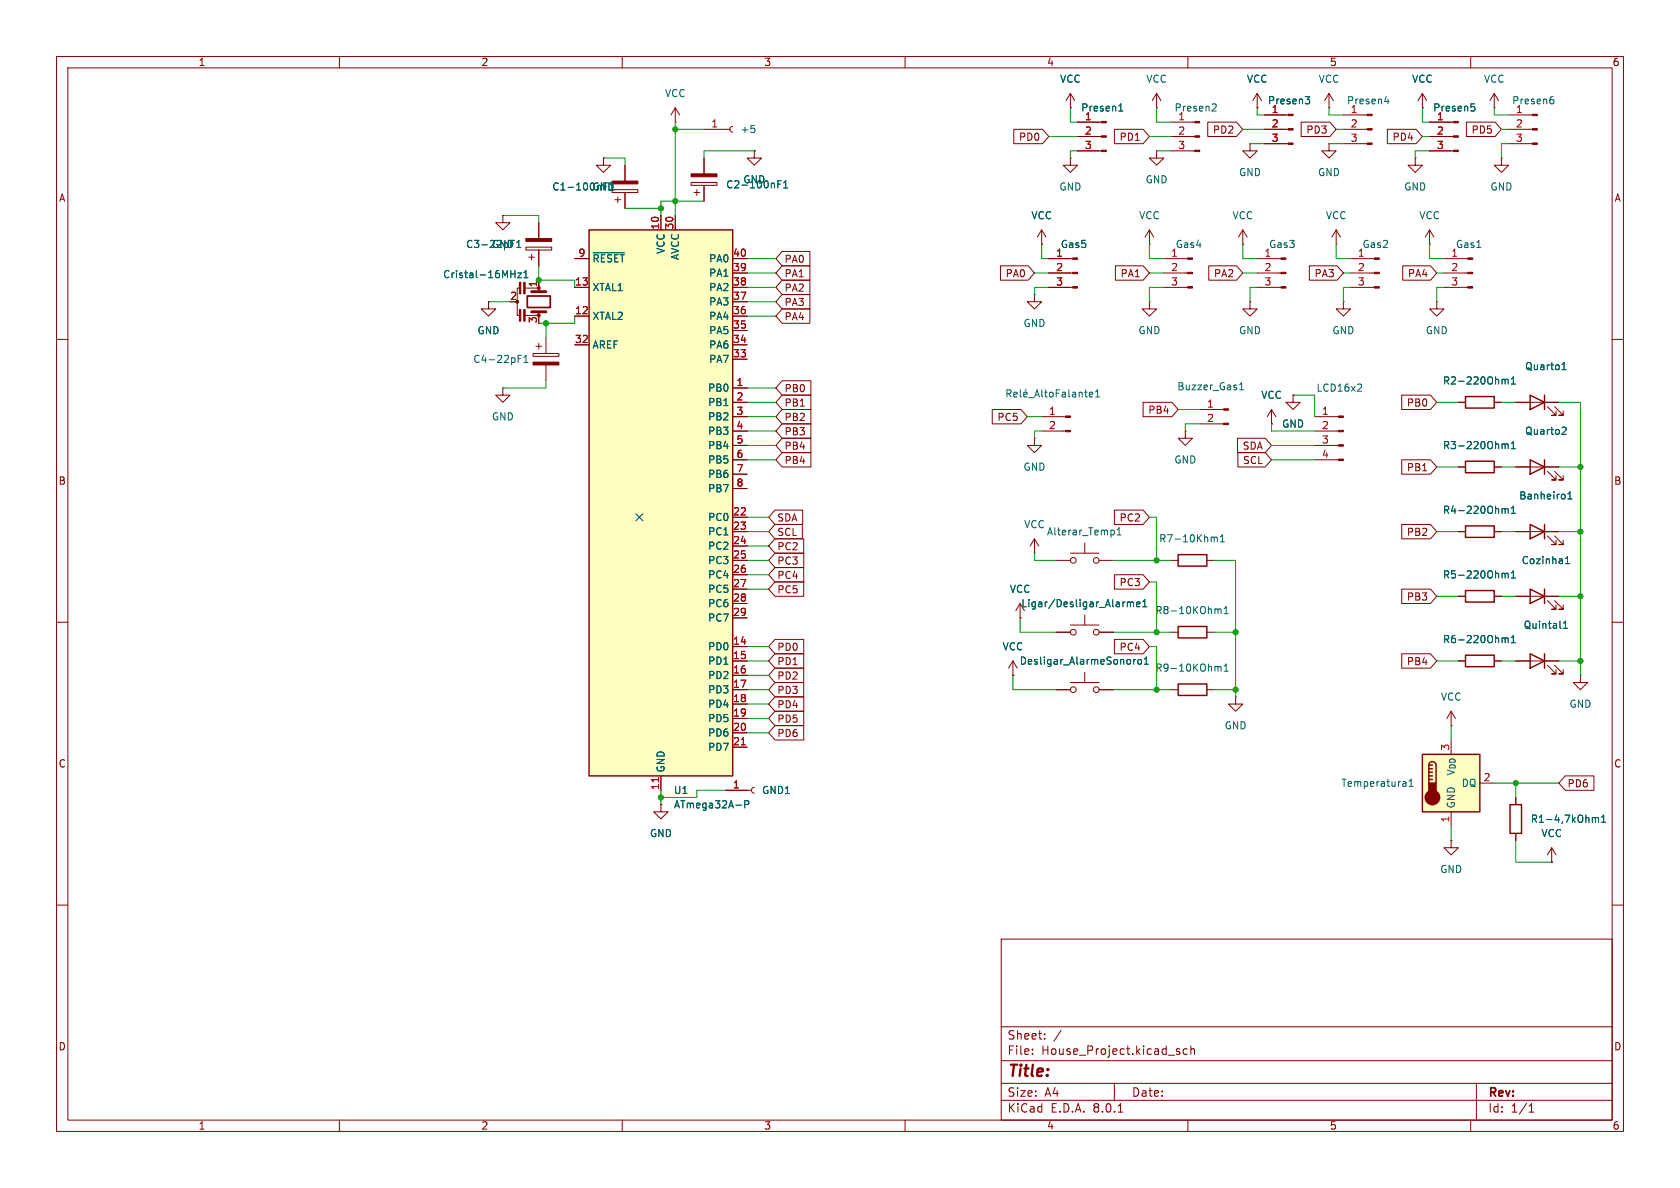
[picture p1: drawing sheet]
<svg xmlns="http://www.w3.org/2000/svg" width="297mm" height="210mm" viewBox="0 0 297 210" stroke-linecap="round" stroke-linejoin="round" font-family="sans-serif">
<g fill="none" stroke="#840000" stroke-width=".18">
<path d="M10 10h277v190h-277zM12 12h273v186h-273zM60 10v2M110 10v2M119.4 19.1l-.8 1.2M119.4 19.1v2.5M119.4 19.1l.7 1.2M160 10v2M210 10v2M260 10v2M106.7 27.9v1.3h1.2l-1.2 1.3-1.3-1.3h1.3M106.7 27.9h.1"/>
<path d="M108.2 33.5h4.6v.5h-4.6zM108.7 35.3h1M109.2 34.8v1M110.5 29.2v2.8M110.5 34v2.8M119.4 21.6h.1M265.4 27.9v1.3h1.3l-1.3 1.3-1.2-1.3h1.2M265.4 27.9h.1M266.7 25.4h4.2M266.7 22.9h4.2M266.7 20.3h4.2M10 60h2"/>
<path d="M184.1 43.2h.1M184.1 40.6l-.7 1.3M184.1 40.6v2.6M184.1 40.6l.8 1.3M238.8 50.8h4.2M238.8 48.3h4.2M238.8 45.7h4.2M252.7 43.2h.1M252.7 40.6l-.7 1.3M252.7 40.6v2.6M252.7 40.6l.8 1.3M255.3 50.8h4.2"/>
<path d="M255.3 48.3h4.2M255.3 45.7h4.2M285 60h2M184.1 76.2h4.3M184.1 73.7h4.3M10 110h2M268 116.8h7.6M273.6 117.6l1.5 1.5h-.8h.8v-.7M274.8 117.6l1.6 1.5h-.8h.8v-.7M279.4 119.4v1.3h1.3l-1.3 1.2-1.3-1.2h1.3M279.4 119.4h.1M285 110h2"/>
<path d="M10 160h2M256.5 148.6v1.3h1.3l-1.3 1.2-1.2-1.2h1.2M256.5 148.6h.1M285 160h2M177 166h108v32h-108zM60 198v2M110 198v2M160 198v2M177 194.5h108M177 191.5h108M177 187.5h108M177 181.5h108"/>
<path d="M182.5 186.3v.1M182.5 185.5v.1M184.7 183.6v.1M184.7 182.8v.1M187.6 182.1l-1.3 2M197 191.5v3M197.7 196.6h.8M208.2 185.9l.3 .1 .1 .2-.2 .2h-.3M208.2 185.4l.3 .1M209.9 185.5l-.4-.1-.3 .3v.4l.1 .2h.6M210 198v2M210.5 185.5l.2-.1 .4 .1 .1 .9"/>
<path d="M210.5 184.9v1.5M260 198v2M261 191.5v6.5M270.3 196.6h.9M270.3 195.5l.4-.4v1.5"/>
</g>
<g fill="#840000" stroke="#840000" stroke-width=".18">
<path d="M108.2 32h4.6v.5h-4.6z"/>
<path d="M270.9 25.3h.9v.2h-.9z"/>
<path d="M270.9 22.7h.9v.3h-.9z"/>
<path d="M270.9 20.2h.9v.2h-.9z"/>
<path d="M188.4 76.1h.8v.2h-.8z"/>
<path d="M188.4 73.5h.8v.3h-.8z"/>
<path d="M259.5 50.7h.8v.2h-.8z"/>
<path d="M259.5 48.1h.8v.3h-.8z"/>
<path d="M259.5 45.6h.8v.2h-.8z"/>
<path d="M243 50.7h.8v.2h-.8z"/>
<path d="M243 48.1h.8v.3h-.8z"/>
<path d="M243 45.6h.8v.2h-.8z"/>
</g>
<path d="M270.5 115.6l2.5 1.2-2.5 1.3zM273 115.6v2.5" fill="none" stroke="#840000" stroke-width=".25"/>
<g fill="none" stroke="#006464" stroke-width=".18">
<path d="M274.2 17.6h.3l.2 .2v.4l-.5 .2M274.4 17.1h.2M261.1 43.8h.7M178 69.6l.6-.1 .1-.2v-.3l-.7-.1v1.3M178.3 69.6l.4 .6M179.2 69.8l.6-.2v-.2l-.4-.1-.2 .2 .1 .6h.5M180.4 68.9v1.1l.2 .2M181 69.8l.6-.2-.1-.2-.3-.1-.2 .2v.6h.5M181.4 68.8l-.2 .2M181.8 70.3h1M182.9 70.2l.4-1.3 .5 1.3M183 69.8h.6"/>
<path d="M184.2 68.9v1.1l.2 .2M184.7 69.3h.5M184.9 68.9v1.1l.3 .2M185.6 69.4l.2-.1 .3 .1 .1 .5-.1 .2-.3 .1-.2-.1zM186.7 69.5h.4M187.3 68.9h-.6v1.3M187.8 69.4h.5l.1 .8M188.4 69.6l-.5 .1-.1 .2 .1 .3 .5-.1M189 68.9v1.1l.1 .2M189.6 69.4h.5l.1 .8M190.2 69.6l-.5 .1-.1 .2 .1 .3 .5-.1M190.8 69.4l.2-.1 .3 .1v.8"/>
<path d="M190.8 69.3v.9M191.7 69.3h.5M191.9 68.9v1.1l.3 .2M192.6 69.8l.6-.2-.1-.2-.3-.1-.2 .2 .1 .6h.4M193.7 70.2h.7M193.7 69.3l.3-.4v1.3M276.4 111.1h.7M276.4 110.2l.4-.4v1.3"/>
</g>
<path d="M251.5 133.4h10.1v10.1h-10.1z" fill="#ffffc2"/>
<g fill="none" stroke="#840000" stroke-width=".25">
<path d="M259.1 93h5.1v2h-5.1zM270.5 92.7l2.5 1.3-2.5 1.3zM273 92.7v2.6M270.5 104.1l2.5 1.3-2.5 1.3zM273 104.1v2.6M251.5 133.4h10.1v10.1h-10.1zM252.6 135.3a.64 .64 0 0 1 .6-.7 .64 .64 0 0 1 .7 .7v3.1M252.6 137.8h.6M252.6 137.2h.6M252.6 136.5h.6M252.6 135.9h.6M252.6 135.3v3.1"/>
<path d="M252.6 135.3h.6"/>
</g>
<g fill="#840000" stroke="#840000" stroke-width=".25">
<path d="M252.6 138.4h1.3v1.9h-1.3z"/>
<circle cx="253.2" cy="141" r="1.27"/>
</g>
<g fill="none" stroke="#840000" stroke-width=".18">
<path d="M189.2 19.1h.1M189.2 16.5l-.7 1.3M189.2 16.5v2.6M189.2 16.5l.8 1.3M204.5 19.1h.1M204.5 16.5l-.8 1.3M204.5 16.5v2.6M204.5 16.5l.7 1.3M122.2 32.3h4.5v.5h-4.5zM122.7 34h1M123.2 33.5v1M124.5 22.9h4.5"/>
<path d="M124.5 27.9v2.8M124.5 32.8v2.8M129.5 22.4l-.3 .1-.2 .4 .2 .3 .3 .2M133.3 26.7v1.2h1.3l-1.3 1.3-1.2-1.3h1.2M133.3 26.7h.1M189.2 27.9v1.3h1.3l-1.3 1.3-1.2-1.3h1.2M189.2 27.9h.1M190.5 26.7h4.2M190.5 24.1h4.2M190.5 21.6h4.2M204.5 26.7v1.2h1.2l-1.2 1.3-1.3-1.3h1.3M204.5 26.7h.1"/>
<path d="M182.9 52.1v1.2h1.2l-1.2 1.3-1.3-1.3h1.3M182.9 52.1h.1M221 53.3v1.3h1.2l-1.2 1.3-1.3-1.3h1.3M221 53.3h.1M237.5 53.3v1.3h1.3l-1.3 1.3-1.3-1.3h1.3M237.5 53.3h.1M254 53.3v1.3h1.3l-1.3 1.3-1.3-1.3h1.3M254 53.3h.1M257.8 94h1.3M264.2 94h1.2M268 94h7.6M273.6 94.7l1.5 1.6h-.8h.8v-.8"/>
<path d="M274.8 94.7l1.6 1.6h-.8h.8v-.8M268 105.4h7.6M273.6 106.2l1.5 1.5h-.8h.8v-.8M274.8 106.2l1.6 1.5h-.8h.8v-.8M261.6 138.4h2.6M256.5 143.5v2.6"/>
</g>
<g fill="none" stroke="#006464" stroke-width=".18">
<path d="M197.8 19.6h.7M197.8 18.7l.4-.3v1.2M132.8 22.2h.6M133.3 22.7l.2 .2-.2 .5M137.5 32.6h.4M138.1 31.9h-.6v1.3M138.5 33.2h.8M138.5 32.3l.4-.4v1.3M265.7 89.9l.4 .2M266.1 90.1l.2-.2 .3 .1v.7M266.1 90.1v.6M267.2 90.7h.7"/>
<path d="M267.2 89.8l.3-.3v1.2M276.8 99.6h.7M276.8 98.7l.3-.3v1.2M277.2 88.2h.7M277.2 87.3l.3-.4v1.3M248.4 138.2l.2 .1v.7M248.6 138.9l-.5 .1M248.6 138.5h-.5M249.1 139h.7M249.1 138.1l.4-.4v1.3"/>
</g>
<g fill="#840000" stroke="#840000" stroke-width=".18">
<path d="M194.7 26.5h.9v.3h-.9z"/>
<path d="M194.7 24h.9v.3h-.9z"/>
<path d="M194.7 21.5h.9v.2h-.9z"/>
<path d="M122.2 30.7h4.5v.5h-4.5z"/>
</g>
<path d="M104.1 40.6h25.4v96.6h-25.4z" fill="#ffffc2"/>
<g fill="none" stroke="#840000" stroke-width=".25">
<path d="M104.1 40.6h25.4v96.6h-25.4zM259.1 70.1h5.1v2h-5.1zM270.5 69.9l2.5 1.2-2.5 1.3zM273 69.9v2.5M208.3 98h5.1v2.1h-5.1zM259.1 81.5h5.1v2.1h-5.1zM270.5 81.3l2.5 1.3-2.5 1.2zM273 81.3v2.5M208.3 110.7h5.1v2.1h-5.1zM259.1 115.8h5.1v2.1h-5.1zM259.1 104.4h5.1v2h-5.1zM208.3 120.9h5.1v2h-5.1z"/>
<path d="M267 142.2h2v5.1h-2z"/>
</g>
<g fill="none" stroke="#840000" stroke-width=".18">
<path d="M189.2 19.1h.1M222.2 19.1h.1M222.2 16.5l-.7 1.3M222.2 16.5v2.6M222.2 16.5l.8 1.3M234.9 19.1h.1M234.9 16.5l-.7 1.3M234.9 16.5v2.6M234.9 16.5l.8 1.3M251.5 19.1h.1M251.5 16.5l-.8 1.3M251.5 16.5v2.6"/>
<path d="M251.5 16.5l.7 1.3M264.2 19.1h.1M264.2 16.5l-.8 1.3M264.2 16.5v2.6M264.2 16.5l.7 1.3M88.9 38.1v1.3h1.3l-1.3 1.2-1.3-1.2h1.3M88.9 38.1h.1M95.2 39.4v2.8M106.7 27.9h.1M110.5 29.2v2.8M110.5 34v2.8M116.8 38.1v2.5"/>
<path d="M119.4 38.1v2.5M124.5 27.9v2.8M124.5 32.8v2.8M133.3 26.7h.1M179.2 22.9h5.1l1.1 1.2-1.1 1.3h-5.1zM190.5 26.7h3.8M190.5 24.1h3.8M190.5 21.6h3.8M197 22.9h5.1l1.1 1.2-1.1 1.3h-5.1zM207 26.7h4.2M207 24.1h4.2M207 21.6h4.2"/>
<path d="M213.5 21.6h5.1l1.1 1.3-1.1 1.2h-5.1zM221 25.4v1.3h1.2l-1.2 1.2-1.3-1.2h1.3M221 25.4h.1M223.5 25.4h4.2M223.5 22.9h4.2M223.5 20.3h4.2M230 21.6h5.1l1.1 1.3-1.1 1.2h-5.1zM234.9 25.4v1.3h1.3l-1.3 1.2-1.2-1.2h1.2M234.9 25.4h.1M237.5 25.4h4.2M237.5 22.9h4.2M237.5 20.3h4.2"/>
<path d="M245.3 22.9h5l1.2 1.2-1.2 1.3h-5zM250.2 27.9v1.3h1.3l-1.3 1.3-1.3-1.3h1.3M250.2 27.9h.1M252.7 26.7h4.2M252.7 24.1h4.2M252.7 21.6h4.2M259.2 21.6h5.1l1.1 1.3-1.1 1.2h-5.1zM86.4 53.3v1.3h1.2l-1.2 1.3-1.3-1.3h1.3M86.4 53.3h.1M91.9 50.9h-.5v4.9h.5M92.7 55.8h2.5M92.8 50.9h2.4"/>
<path d="M93 43.7h4.5v.5h-4.5zM93.5 45.5h1M94 45v1M95.2 44.2v2.8M95.2 49.5v1.9M95.2 55.2v.7M96.5 59.7v2.8M101.6 55.9h2.5M101.6 50.8h2.5M101.6 45.7h2.5M129.5 55.9h2.6M129.5 50.8h2.6"/>
<path d="M129.5 58.4h2.6M129.5 53.3h2.6M129.5 48.3h2.6M129.5 45.7h2.6M138.3 49.5h4.9v2.6h-4.9l-1.1-1.3zM138.3 44.4h4.9v2.6h-4.9l-1.1-1.3zM138.3 47h4.9v2.5h-4.9l-1.1-1.2zM138.3 52.1h4.9v2.5h-4.9l-1.1-1.3zM138.3 54.6h4.9v2.6h-4.9l-1.1-1.3zM176.9 47h4.9l1.1 1.3-1.1 1.2h-4.9zM184.1 43.2h.1M185.4 50.8h4.2"/>
<path d="M185.4 48.3h4.2M185.4 45.7h4.2M197.2 47h4.9l1.1 1.3-1.1 1.2h-4.9zM203.2 53.3v1.3h1.3l-1.3 1.3-1.3-1.3h1.3M203.2 53.3h.1M203.2 43.2h.1M203.2 40.6l-.8 1.3M203.2 40.6v2.6M203.2 40.6l.8 1.3M205.7 50.8h4.3M205.7 48.3h4.3M205.7 45.7h4.3"/>
<path d="M213.7 47h4.9l1.1 1.3-1.1 1.2h-4.9zM219.7 43.2h.1M219.7 40.6l-.8 1.3M219.7 40.6v2.6M219.7 40.6l.8 1.3M222.2 50.8h4.3M222.2 48.3h4.3M222.2 45.7h4.3M231.5 47h4.9l1.1 1.3-1.1 1.2h-4.9zM236.2 43.2h.1M236.2 40.6l-.7 1.3M236.2 40.6v2.6"/>
<path d="M236.2 40.6l.8 1.3M248 47h4.9l1.1 1.3-1.1 1.2h-4.9zM88.9 68.6v1.3h1.3l-1.3 1.2-1.3-1.2h1.3M88.9 68.6h.1M94.2 62.5h4.6v.5h-4.6zM94.7 61.2h1.1M95.2 60.7v1M96.5 64.5v2.8M101.6 61h2.5M129.5 68.6h2.6M129.5 71.1h2.6M129.5 73.7h2.6"/>
<path d="M129.5 61h2.6M129.5 63.5h2.6M129.5 76.2h2.6M129.5 78.7h2.6M138.3 77.5h5.1v2.5h-5.1l-1.1-1.3zM138.3 67.3h5.1v2.6h-5.1l-1.1-1.3zM138.3 69.8h5.1v2.6h-5.1l-1.1-1.3zM138.3 74.9h5.1v2.6h-5.1l-1.1-1.3zM138.3 72.4h5.1v2.5h-5.1l-1.1-1.2zM175.4 72.4h5.1l1.1 1.3-1.1 1.2h-5.1zM182.9 77.5v1.2h1.2l-1.2 1.3-1.3-1.3h1.3M182.9 77.5h.1"/>
<path d="M202.1 71.1h5.1l1.1 1.3-1.1 1.3h-5.1zM209.5 76.2v1.3h1.3l-1.3 1.2-1.2-1.2h1.2M209.5 76.2h.1M212.1 74.9h4.2M212.1 72.4h4.2M218.8 77.5h4.9l1.1 1.2-1.1 1.3h-4.9zM224.8 74.9h.1M224.8 72.4l-.8 1.3M224.8 72.4v2.5M224.8 72.4l.8 1.3M228.6 69.9v1.2h1.3l-1.3 1.3-1.3-1.3h1.3M228.6 69.9h.1"/>
<path d="M232.4 73.7h4.2M232.4 76.2h4.2M232.4 78.7h4.2M247.8 69.8h5.1l1.1 1.3-1.1 1.3h-5.1zM257.8 71.1h1.3M264.2 71.1h1.2M268 71.1h7.6M273.6 71.9l1.5 1.5h-.8h.8v-.8M274.8 71.9l1.6 1.5h-.8h.8v-.8M129.5 91.4h2.6M129.5 94h2.6M129.5 96.5h2.6"/>
<path d="M129.5 99.1h2.6M129.5 81.3h2.6M129.5 83.8h2.6M129.5 86.4h2.6M137 97.8h5.1v2.5h-5.1l-1.1-1.2zM137 92.7h4.8v2.6h-4.8l-1.1-1.3zM137 95.2h5.1v2.6h-5.1l-1.1-1.3zM137 90.2h4.9v2.5h-4.9l-1.1-1.3zM138.3 80h5.1v2.6h-5.1l-1.1-1.3zM182.9 97.8h.1M182.9 95.3l-.8 1.2M182.9 95.3v2.5"/>
<path d="M182.9 95.3l.7 1.2M186.7 99.1h2.5M189.2 97.8h5.1M191.8 96v1.8M194.3 99.1h2.5M197 90.2h5.1l1.1 1.2-1.1 1.3h-5.1zM207 99.1h1.3M213.4 99.1h1.2M218.8 80h4.9l1.1 1.3-1.1 1.3h-4.9zM232.4 81.3h4.2M247.8 81.3h5.1l1.1 1.3-1.1 1.2h-5.1zM247.8 92.7h5.1l1.1 1.3-1.1 1.3h-5.1z"/>
<path d="M257.8 94h1.3M257.8 82.6h1.3M264.2 94h1.2M264.2 82.6h1.2M268 94h2.5M268 82.6h7.6M273 94h2.6M273.6 83.3l1.5 1.5h-.8h.8v-.7M274.8 83.3l1.6 1.5h-.8h.8v-.7M129.5 114.3h2.6M129.5 116.8h2.6M129.5 119.4h2.6"/>
<path d="M129.5 101.6h2.6M129.5 104.1h2.6M129.5 106.7h2.6M129.5 109.2h2.6M137 100.3h5.1v2.6h-5.1l-1.1-1.3zM137 102.9h5.1v2.5h-5.1l-1.1-1.3zM137 118.1h5.1v2.6h-5.1l-1.1-1.3zM137 113h5.1v2.6h-5.1l-1.1-1.3zM137 115.6h5.1v2.5h-5.1l-1.1-1.3zM179.1 119.4h.1M179.1 116.8l-.8 1.3M179.1 116.8v2.6"/>
<path d="M179.1 116.8l.7 1.3M179.6 108l.7-1.3v2.5M180.3 109.2h.1M186.7 111.8h2.5M189.2 110.5h5.1M191.8 108.7v1.8M191.8 118.9v1.8M194.3 111.8h2.5M197 113h5.1l1.1 1.3-1.1 1.3h-5.1zM197 101.6h5.1l1.1 1.3-1.1 1.2h-5.1zM207 111.8h1.3M213.4 111.8h1.2"/>
<path d="M247.8 115.6h5.1l1.1 1.2-1.1 1.3h-5.1zM247.8 104.1h5.1l1.1 1.3-1.1 1.3h-5.1zM257.8 116.8h1.3M257.8 105.4h1.3M264.2 116.8h1.2M264.2 105.4h1.2M268 116.8h2.5M268 105.4h2.5M273 116.8h2.6M273 105.4h2.6M116.8 137.2v2.5M128.3 139.7h4.5"/>
<path d="M129.5 121.9h2.6M129.5 124.5h2.6M129.5 127h2.6M129.5 129.5h2.6M129.5 132.1h2.6M133.3 139.2l-.3 .1-.2 .4 .2 .4 .3 .1M137 128.3h5.1v2.5h-5.1l-1.1-1.3zM137 123.2h5.1v2.5h-5.1l-1.1-1.2zM137 120.6h5.1v2.6h-5.1l-1.1-1.3zM137 125.7h5.1v2.6h-5.1l-1.1-1.3zM186.7 121.9h2.5M189.2 120.7h5.1"/>
<path d="M194.3 121.9h2.5M207 121.9h1.3M213.4 121.9h1.2M218.4 123.2v1.3h1.3l-1.3 1.2-1.2-1.2h1.2M218.4 123.2h.1M256.5 128.3h.1M256.5 125.7l-.7 1.3M256.5 125.7v2.6M256.5 125.7l.8 1.3M276.7 137.2h5.1v2.5h-5.1l-1.1-1.3zM116.8 142.2v1.3h1.3l-1.3 1.3-1.2-1.3h1.2M116.8 142.2h.1"/>
<path d="M268 141v1.2M268 147.3v1.3M274.3 152.4h.1M274.3 149.9l-.7 1.2M274.3 149.9v2.5M274.3 149.9l.8 1.2"/>
<circle cx="189.7" cy="99.1" r=".51"/>
<circle cx="193.8" cy="99.1" r=".51"/>
<circle cx="189.7" cy="111.8" r=".51"/>
<circle cx="193.8" cy="111.8" r=".51"/>
<circle cx="189.7" cy="121.9" r=".51"/>
<circle cx="193.8" cy="121.9" r=".51"/>
</g>
<path d="M116.4 137.5v.7M131.1 131.7h.7" fill="none" stroke="#a90000" stroke-width=".18"/>
<g fill="none" stroke="#006464" stroke-width=".18">
<path d="M197.8 19.6h.7M197.8 18.7l.4-.3v1.2M214.5 18.4h.4l.1 .3-.8 .9h.8M230.7 17.1h.8l-.4 .5 .4 .1v.4l-.2 .3h-.4M244.8 17.9h.8M245.4 17.5v.9M260.1 18.4h.6M260.2 18.8h.3l.2 .3v.4l-.5 .1M137.5 32.6h.4M138.1 31.9h-.6v1.3M138.5 33.2h.8M138.5 32.3l.4-.4v1.3"/>
<path d="M90.3 48.4h.7M91 47.8v1.3M91.4 43.8h.7M91.4 42.9l.3-.4v1.3M91.5 48.2h.7l-.7 .9h.7M92.6 48.2l.4-.4v1.3M92.6 49.1h.7M104.9 44.7h5.5M91.6 63.4h.4M91.6 62.8h.6M92.6 64.1h.8M92.6 63.2l.4-.4v1.3"/>
<path d="M219.1 68.9h.8M219.1 68l.4-.4v1.3M240.5 67.9l.2 .2v.3l-.8 .8h.8M265.7 67l.4 .2M265.7 78.5l.4 .2M266.1 67.2v.7M266.1 78.7v.6M266.1 67.2l.2-.2 .3 .1v.8M266.1 78.7l.2-.2h.3v.8M267.2 67l.3-.4v1.3M267.2 78.4l.3-.4v1.3M267.2 67.9h.7"/>
<path d="M267.2 79.3h.7M276.1 65.3h.8M276.1 64.4l.4-.3v1.2M276.3 75.5l.5 .1 .1 .3-.8 .9h.8M196.9 93.8v.6M197.5 94.6h.7M197.5 93.7l.3-.4v1.3M214.5 94.9l.2 .2M214.7 95.1v.7M214.7 95.1l.1-.2 .3 .1 .1 .8M215.7 95.8h.8M215.7 94.9l.4-.4v1.3"/>
<path d="M265.7 89.9l.4 .2M266.1 90.1v.6M266.1 90.1l.2-.2 .3 .1v.7M267.2 89.8l.3-.3v1.2M267.2 90.7h.7M276.8 99.6h.7M276.8 98.7l.3-.3v1.2M277.2 88.2h.7M277.2 87.3l.3-.4v1.3M199.3 106.4v.9M199.3 106.5l.4-.1 .1 .2M199.8 106.6l.2-.2 .3 .1 .1 .8"/>
<path d="M199.8 106.6v.7M200.4 116.6v.8M200.8 116.6l-.4 .2M200.9 106.8l.6-.1v-.2l-.4-.1-.2 .2 .1 .6h.5M201.2 116.7l.2-.1 .3 .1 .1 .5-.1 .2h-.3l-.2-.1zM202 107.3h.7M202 106.4l.4-.4v1.3M202.3 117.4h.7M202.3 116.5l.4-.4v1.3M215.1 107.6l.2 .2M215.1 117.8l.2 .2M215.3 107.8v.7"/>
<path d="M215.3 118v.6M215.3 107.8l.2-.2 .3 .1 .1 .8M215.3 118l.2-.2 .3 .1 .1 .7M216.4 108.5h.7M216.4 107.6l.4-.4v1.3M216.4 117.7l.4-.3v1.2M216.4 118.6h.7M265.7 112.8l.4 .1M265.7 101.3l.4 .2M266.1 112.9l.2-.1h.3v.8M266.1 101.5v.7M266.1 112.9v.7"/>
<path d="M266.1 101.5l.2-.2 .3 .1v.8M267.2 113.6h.7M267.2 101.3l.3-.4v1.3M267.2 112.7l.3-.4v1.3M267.2 102.2h.7M276.4 111.1h.7M276.4 110.2l.4-.4v1.3M131.7 142.2h.6l.1-.2-.1-.3-.6-.2v1.3M281.7 144.5l.4 .2M282.1 144.7l.1-.2 .3 .1 .1 .8M282.1 144.7v.7M283.1 145.4h.8"/>
<path d="M283.1 144.5l.4-.4v1.3"/>
</g>
<g fill="#840000" stroke="#840000" stroke-width=".18">
<path d="M236.6 81.2h.9v.2h-.9z"/>
<path d="M236.6 78.6h.9v.3h-.9z"/>
<path d="M236.6 76.1h.9v.2h-.9z"/>
<path d="M236.6 73.5h.9v.3h-.9z"/>
<path d="M216.3 74.8h.9v.3h-.9z"/>
<path d="M216.3 72.3h.9v.2h-.9z"/>
<path d="M211.2 26.5h.9v.3h-.9z"/>
<path d="M211.2 24h.9v.3h-.9z"/>
<path d="M211.2 21.5h.9v.2h-.9z"/>
<path d="M227.7 25.3h.9v.2h-.9z"/>
<path d="M227.7 22.7h.9v.3h-.9z"/>
<path d="M227.7 20.2h.9v.2h-.9z"/>
<path d="M226.5 50.7h.8v.2h-.8z"/>
<path d="M226.5 48.1h.8v.3h-.8z"/>
<path d="M226.5 45.6h.8v.2h-.8z"/>
<path d="M256.9 26.5h.9v.3h-.9z"/>
<path d="M256.9 24h.9v.3h-.9z"/>
<path d="M256.9 21.5h.9v.2h-.9z"/>
<path d="M210 50.7h.8v.2h-.8z"/>
<path d="M210 48.1h.8v.3h-.8z"/>
<path d="M210 45.6h.8v.2h-.8z"/>
<path d="M241.7 25.3h.9v.2h-.9z"/>
<path d="M241.7 22.7h.9v.3h-.9z"/>
<path d="M241.7 20.2h.9v.2h-.9z"/>
<path d="M189.6 50.7h.9v.2h-.9z"/>
<path d="M189.6 48.1h.9v.3h-.9z"/>
<path d="M189.6 45.6h.9v.2h-.9z"/>
<path d="M94.2 64h4.6v.5h-4.6z"/>
<path d="M93 42.2h4.5v.5h-4.5z"/>
<path d="M91.8 49.9h.3v2h-.3z"/>
<path d="M92.6 49.9h.2v2h-.2z"/>
<path d="M91.8 54.7h.3v2.1h-.3z"/>
<path d="M92.6 54.7h.2v2.1h-.2z"/>
<circle cx="91.4" cy="53.3" r=".25"/>
<circle cx="95.2" cy="55.8" r=".25"/>
</g>
<path d="M93.2 52.3h4.1v2.1h-4.1z" fill="none" stroke="#840000" stroke-width=".3"/>
<path d="M94 51.6h2.5M94 55.1h2.5" fill="none" stroke="#840000" stroke-width=".51"/>
<g fill="none" stroke="#009600" stroke-width=".18">
<path d="M189.2 19.1v2.5h1.3M204.5 19.1v2.5h2.5M222.2 19.1v1.2h1.3M234.9 19.1v1.2h2.6M251.5 19.1v2.5h1.2M264.2 19.1v1.2h2.5M88.9 38.1h6.3v1.3M106.7 27.9h3.8v1.3M110.5 36.8h6.3M119.4 21.6v16.5M119.4 22.9h5.1M124.5 35.6h-7.7v2.5"/>
<path d="M133.3 26.7h-8.8v1.2M185.4 24.1h5.1M190.5 26.7h-1.3v1.2M203.2 24.1h3.8M204.5 26.7h2.5M219.7 22.9h3.8M221 25.4h2.5M234.9 25.4h2.6M236.2 22.9h1.3M251.5 24.1h1.2M252.7 26.7h-2.5v1.2M265.4 22.9h1.3"/>
<path d="M266.7 25.4h-1.3v2.5M86.4 53.3h3.8M95.2 47v2.5h6.4M96.5 57.2v2.5M101.6 55.9v1.3h-6.4M132.1 45.7h5.1M132.1 48.3h5.1M132.1 50.8h5.1M132.1 55.9h5.1M132.1 53.3h5.1M182.9 48.3h2.5M184.1 43.2v2.5h1.3"/>
<path d="M185.4 50.8h-2.5v1.3M203.2 43.2v2.5h2.5M203.2 48.3h2.5M205.7 50.8h-2.5v2.5M219.7 43.2v2.5h2.5M219.7 48.3h2.5M222.2 50.8h-1.2v2.5M236.2 43.2v2.5h2.6M237.5 48.3h1.3M238.8 50.8h-1.3v2.5M252.7 43.2v2.5h2.6M254 48.3h1.3"/>
<path d="M255.3 50.8h-1.3v2.5M96.5 67.3v1.3h-7.6M132.1 76.2h5.1M132.1 78.7h5.1M132.1 71.1h5.1M132.1 68.6h5.1M132.1 73.7h5.1M181.6 73.7h2.5M184.1 76.2h-1.2v1.3M208.3 72.4h3.8M212.1 74.9h-2.6v1.3M224.8 74.9v1.3h7.6"/>
<path d="M224.8 78.7h7.6M228.6 69.9h3.8v3.8M254 71.1h3.8M265.4 71.1h2.6M275.6 71.1h3.8v48.3M132.1 81.3h5.1M132.1 99.1h3.8M132.1 94h3.8M132.1 96.5h3.8M132.1 91.4h3.8M182.9 97.8v1.3h3.8M196.8 99.1h10.2"/>
<path d="M203.2 91.4h1.3v7.7M214.6 99.1h3.8v24.1M224.8 81.3h7.6M254 82.6h3.8M254 94h3.8M265.4 82.6h2.6M265.4 94h2.6M275.6 82.6h3.8M275.6 94h3.8M132.1 116.8h3.8M132.1 114.3h3.8M132.1 101.6h3.8"/>
<path d="M132.1 104.1h3.8M132.1 119.4h3.8M179.1 119.4v2.5h7.6M180.3 109.2v2.6h6.4M196.8 111.8h10.2M203.2 102.9h1.3v8.9M203.2 114.3h1.3v7.6M214.6 111.8h3.8M254 116.8h3.8M254 105.4h3.8M265.4 116.8h2.6M265.4 105.4h2.6"/>
<path d="M275.6 116.8h3.8M275.6 105.4h3.8M116.8 139.7v2.5M128.3 139.7h-5.1v1.3h-6.4M132.1 121.9h3.8M132.1 124.5h3.8M132.1 127h3.8M132.1 129.5h3.8M196.8 121.9h10.2M214.6 121.9h3.8M256.5 128.3v2.5M264.2 138.4h11.4"/>
<path d="M268 138.4v2.6M256.5 146.1v2.5M268 148.6v3.8h6.3"/>
</g>
<path d="M112.4 90.8l1.2 1.2M113.6 90.8l-1.2 1.2" fill="none" stroke="#000084" stroke-width=".18"/>
<g fill="#009600" stroke="#009600" stroke-width=".18">
<circle cx="279.4" cy="116.8" r=".46"/>
<circle cx="279.4" cy="82.6" r=".46"/>
<circle cx="268" cy="138.4" r=".46"/>
<circle cx="279.4" cy="105.4" r=".46"/>
<circle cx="279.4" cy="94" r=".46"/>
<circle cx="204.5" cy="121.9" r=".46"/>
<circle cx="218.4" cy="111.8" r=".46"/>
<circle cx="218.4" cy="121.9" r=".46"/>
<circle cx="204.5" cy="111.8" r=".46"/>
<circle cx="96.5" cy="57.2" r=".46"/>
<circle cx="95.2" cy="49.5" r=".46"/>
<circle cx="119.4" cy="35.6" r=".46"/>
<circle cx="116.8" cy="36.8" r=".46"/>
<circle cx="119.4" cy="22.9" r=".46"/>
<circle cx="116.8" cy="141" r=".46"/>
<circle cx="204.5" cy="99.1" r=".46"/>
</g>
<text font-size="2.8" fill="#840000" x="178" y="190.9">Title:</text>
<g font-size="2.1" fill="#840000">
<text x="178" y="184">Sheet:</text>
<text x="178" y="186.7">File:</text>
<text x="184.1" y="186.7">House_Project.kicad_sch</text>
<text x="178" y="196.9">KiCad</text>
<text x="178" y="194.1">Size:</text>
<text x="184.7" y="194.1">A4</text>
<text x="185.7" y="196.9">E.D.A.</text>
<text x="193.3" y="196.9">8.0.1</text>
<text x="200" y="194.1">Date:</text>
<text x="263" y="194.3">Rev:</text>
<text x="263" y="196.9">Id:</text>
<text x="267.1" y="196.9">1/1</text>
</g>
<g font-size="1.8" fill="#840000">
<text x="35" y="11.9">1</text>
<text x="85" y="11.9">2</text>
<text x="135" y="11.9">3</text>
<text x="185" y="11.9">4</text>
<text x="235" y="11.9">5</text>
<text x="285" y="11.9">6</text>
<text x="214.3" y="23.8">PD2</text>
<text x="230.8" y="23.8">PD3</text>
<text x="260" y="23.8">PD5</text>
<text x="180" y="25.1">PD0</text>
<text x="197.8" y="25.1">PD1</text>
<text x="246.1" y="25.1">PD4</text>
<text x="10.3" y="35.9">A</text>
<text x="285.3" y="35.9">A</text>
<text x="138.6" y="46.7">PA0</text>
<text x="138.6" y="51.8">PA2</text>
<text x="138.6" y="49.2">PA1</text>
<text x="177.7" y="49.2">PA0</text>
<text x="198" y="49.2">PA1</text>
<text x="214.5" y="49.2">PA2</text>
<text x="232.3" y="49.2">PA3</text>
<text x="248.8" y="49.2">PA4</text>
<text x="138.6" y="54.3">PA3</text>
<text x="138.6" y="56.8">PA4</text>
<text x="138.6" y="69.5">PB0</text>
<text x="138.6" y="72.1">PB1</text>
<text x="138.6" y="77.2">PB3</text>
<text x="138.6" y="74.6">PB2</text>
<text x="176.2" y="74.6">PC5</text>
<text x="202.9" y="73.3">PB4</text>
<text x="248.6" y="72.1">PB0</text>
<text x="138.6" y="79.7">PB4</text>
<text x="138.6" y="82.2">PB4</text>
<text x="219.6" y="79.7">SDA</text>
<text x="219.7" y="82.2">SCL</text>
<text x="248.6" y="83.5">PB1</text>
<text x="10.3" y="85.9">B</text>
<text x="285.3" y="85.9">B</text>
<text x="137.3" y="94.9">SCL</text>
<text x="137.3" y="92.4">SDA</text>
<text x="197.8" y="92.4">PC2</text>
<text x="248.6" y="94.9">PB2</text>
<text x="137.3" y="100">PC3</text>
<text x="137.3" y="97.5">PC2</text>
<text x="137.3" y="102.6">PC4</text>
<text x="137.3" y="105.1">PC5</text>
<text x="197.8" y="103.8">PC3</text>
<text x="248.6" y="106.4">PB3</text>
<text x="137.3" y="115.3">PD0</text>
<text x="137.3" y="117.8">PD1</text>
<text x="197.8" y="115.3">PC4</text>
<text x="248.6" y="117.8">PB4</text>
<text x="137.3" y="120.3">PD2</text>
<text x="137.3" y="125.4">PD4</text>
<text x="137.3" y="122.9">PD3</text>
<text x="137.3" y="130.5">PD6</text>
<text x="137.3" y="128">PD5</text>
<text x="10.3" y="135.9">C</text>
<text x="285.3" y="135.9">C</text>
<text x="277" y="139.4">PD6</text>
<text x="10.3" y="185.9">D</text>
<text x="285.3" y="185.9">D</text>
<text x="35" y="199.9">1</text>
<text x="85" y="199.9">2</text>
<text x="135" y="199.9">3</text>
<text x="185" y="199.9">4</text>
<text x="235" y="199.9">5</text>
<text x="285" y="199.9">6</text>
</g>
<g font-size="1.8" fill="#006464">
<text x="117.5" y="17.4">VCC</text>
<text x="187.3" y="14.8">VCC</text>
<text x="202.6" y="14.8">VCC</text>
<text x="220.3" y="14.8">VCC</text>
<text x="233" y="14.8">VCC</text>
<text x="249.5" y="14.8">VCC</text>
<text x="262.2" y="14.8">VCC</text>
<text x="130.8" y="23.7">+5</text>
<text x="191" y="19.9">Presen1</text>
<text x="207.5" y="19.9">Presen2</text>
<text x="224.1" y="18.6">Presen3</text>
<text x="238" y="18.6">Presen4</text>
<text x="253.3" y="19.9">Presen5</text>
<text x="267.2" y="18.6">Presen6</text>
<text x="97.5" y="33.9">C1-100nF1</text>
<text x="104.6" y="33.9">GND</text>
<text x="128.3" y="33.5">C2-100nF1</text>
<text x="131.3" y="32.6">GND</text>
<text x="187.2" y="33.9">GND</text>
<text x="202.4" y="32.6">GND</text>
<text x="218.9" y="31.3">GND</text>
<text x="232.9" y="31.3">GND</text>
<text x="248.2" y="33.9">GND</text>
<text x="263.4" y="33.9">GND</text>
<text x="182.2" y="39">VCC</text>
<text x="201.3" y="39">VCC</text>
<text x="217.8" y="39">VCC</text>
<text x="234.3" y="39">VCC</text>
<text x="250.8" y="39">VCC</text>
<text x="82.3" y="44">C3-22pF1</text>
<text x="86.9" y="44">GND</text>
<text x="104.6" y="46.6">~{RESET}</text>
<text x="117.7" y="45" transform="rotate(-90 117.7 45)">VCC</text>
<text x="120.2" y="46.1" transform="rotate(-90 120.2 46.1)">AVCC</text>
<text x="125.3" y="46.6">PA0</text>
<text x="187.4" y="44">Gas5</text>
<text x="207.8" y="44">Gas4</text>
<text x="224.3" y="44">Gas3</text>
<text x="240.8" y="44">Gas2</text>
<text x="257.3" y="44">Gas1</text>
<text x="78.2" y="49.4">Cristal-16MHz1</text>
<text x="104.6" y="51.7">XTAL1</text>
<text x="125.3" y="51.7">PA2</text>
<text x="125.3" y="49.1">PA1</text>
<text x="84.3" y="59.3">GND</text>
<text x="104.6" y="56.7">XTAL2</text>
<text x="125.3" y="59.3">PA5</text>
<text x="125.3" y="56.7">PA4</text>
<text x="125.3" y="54.2">PA3</text>
<text x="180.8" y="58">GND</text>
<text x="201.2" y="59.3">GND</text>
<text x="218.9" y="59.3">GND</text>
<text x="235.5" y="59.3">GND</text>
<text x="252" y="59.3">GND</text>
<text x="83.6" y="64.4">C4-22pF1</text>
<text x="104.6" y="61.8">AREF</text>
<text x="125.3" y="64.4">PA7</text>
<text x="125.3" y="61.8">PA6</text>
<text x="269.5" y="65.6">Quarto1</text>
<text x="125.1" y="69.4">PB0</text>
<text x="125.1" y="72">PB1</text>
<text x="208" y="69.2">Buzzer_Gas1</text>
<text x="222.9" y="70.7">VCC</text>
<text x="232.6" y="69.4">LCD16x2</text>
<text x="255" y="68.2">R2-220Ohm1</text>
<text x="86.9" y="74.5">GND</text>
<text x="125.1" y="74.5">PB2</text>
<text x="125.1" y="77.1">PB3</text>
<text x="226.6" y="75.8">GND</text>
<text x="269.5" y="77.1">Quarto2</text>
<text x="125.1" y="79.6">PB4</text>
<text x="125.1" y="82.1">PB5</text>
<text x="180.8" y="83.4">GND</text>
<text x="207.5" y="82.1">GND</text>
<text x="255" y="79.6">R3-220Ohm1</text>
<text x="125.1" y="84.7">PB6</text>
<text x="125.1" y="87.2">PB7</text>
<text x="268.5" y="88.5">Banheiro1</text>
<text x="125.1" y="92.3">PC0</text>
<text x="125.1" y="94.8">PC1</text>
<text x="181" y="93.6">VCC</text>
<text x="185" y="94.8">Alterar_Temp1</text>
<text x="255" y="91">R4-220Ohm1</text>
<text x="125.1" y="97.4">PC2</text>
<text x="125.1" y="99.9">PC3</text>
<text x="204.8" y="96.1">R7-10Khm1</text>
<text x="268.9" y="99.9">Cozinha1</text>
<text x="125.1" y="102.5">PC4</text>
<text x="125.1" y="105">PC5</text>
<text x="125.1" y="107.5">PC6</text>
<text x="178.4" y="105">VCC</text>
<text x="180.4" y="107.5">Ligar/Desligar_Alarme1</text>
<text x="255" y="102.5">R5-220Ohm1</text>
<text x="125.1" y="110.1">PC7</text>
<text x="204.2" y="108.8">R8-10KOhm1</text>
<text x="255" y="113.9">R6-220Ohm1</text>
<text x="269.3" y="111.4">Quintal1</text>
<text x="125.1" y="115.2">PD0</text>
<text x="125.1" y="117.7">PD1</text>
<text x="177.2" y="115.2">VCC</text>
<text x="180.2" y="117.7">Desligar_AlarmeSonoro1</text>
<text x="204.2" y="118.9">R9-10KOhm1</text>
<text x="125.1" y="120.2">PD2</text>
<text x="125.1" y="122.8">PD3</text>
<text x="125.1" y="125.3">PD4</text>
<text x="254.6" y="124.1">VCC</text>
<text x="277.4" y="125.3">GND</text>
<text x="125.1" y="127.9">PD5</text>
<text x="125.1" y="130.4">PD6</text>
<text x="216.4" y="129.1">GND</text>
<text x="117.7" y="136.7" transform="rotate(-90 117.7 136.7)">GND</text>
<text x="125.1" y="132.9">PD7</text>
<text x="257.4" y="137.2" transform="rotate(-90 257.4 137.2)">V_{DD}</text>
<text x="119" y="140.6">U1</text>
<text x="119" y="143.1">ATmega32A-P</text>
<text x="134.6" y="140.6">GND1</text>
<text x="237" y="139.3">Temperatura1</text>
<text x="257.4" y="143" transform="rotate(-90 257.4 143)">GND</text>
<text x="258.3" y="139.3">DQ</text>
<text x="114.8" y="148.2">GND</text>
<text x="270.5" y="145.6">R1-4,7kOhm1</text>
<text x="272.4" y="148.2">VCC</text>
<text x="254.5" y="154.5">GND</text>
</g>
<g font-size="1.8" fill="#a90000">
<text x="125.7" y="22.6">1</text>
<text x="191.7" y="21.3">1</text>
<text x="191.7" y="23.9">2</text>
<text x="208.2" y="21.3">1</text>
<text x="208.2" y="23.9">2</text>
<text x="224.7" y="20.1">1</text>
<text x="224.7" y="22.6">2</text>
<text x="238.7" y="20.1">1</text>
<text x="238.7" y="22.6">2</text>
<text x="253.9" y="21.3">1</text>
<text x="253.9" y="23.9">2</text>
<text x="267.9" y="20.1">1</text>
<text x="267.9" y="22.6">2</text>
<text x="191.7" y="26.4">3</text>
<text x="208.2" y="26.4">3</text>
<text x="224.7" y="25.1">3</text>
<text x="238.7" y="25.1">3</text>
<text x="253.9" y="26.4">3</text>
<text x="267.9" y="25.1">3</text>
<text x="116.6" y="40.7" transform="rotate(-90 116.6 40.7)">10</text>
<text x="119.1" y="40.7" transform="rotate(-90 119.1 40.7)">30</text>
<text x="102.2" y="45.5">9</text>
<text x="129.5" y="45.5">40</text>
<text x="186.6" y="45.5">1</text>
<text x="206.9" y="45.5">1</text>
<text x="223.4" y="45.5">1</text>
<text x="240" y="45.5">1</text>
<text x="256.5" y="45.5">1</text>
<text x="90.1" y="53.1">2</text>
<text x="95" y="50.9" transform="rotate(-90 95 50.9)">1</text>
<text x="101.6" y="50.5">13</text>
<text x="129.5" y="53.1">37</text>
<text x="129.5" y="50.5">38</text>
<text x="129.5" y="48">39</text>
<text x="186.6" y="48">2</text>
<text x="186.6" y="50.5">3</text>
<text x="206.9" y="48">2</text>
<text x="206.9" y="50.5">3</text>
<text x="223.4" y="48">2</text>
<text x="223.4" y="50.5">3</text>
<text x="240" y="48">2</text>
<text x="240" y="50.5">3</text>
<text x="256.5" y="48">2</text>
<text x="256.5" y="50.5">3</text>
<text x="95" y="57.2" transform="rotate(-90 95 57.2)">3</text>
<text x="101.6" y="55.6">12</text>
<text x="129.5" y="58.2">35</text>
<text x="129.5" y="55.6">36</text>
<text x="101.6" y="60.7">32</text>
<text x="129.5" y="63.2">33</text>
<text x="129.5" y="60.7">34</text>
<text x="130.1" y="68.3">1</text>
<text x="130.1" y="70.9">2</text>
<text x="130.1" y="73.4">3</text>
<text x="130.1" y="75.9">4</text>
<text x="185.3" y="73.4">1</text>
<text x="185.3" y="75.9">2</text>
<text x="213.3" y="72.1">1</text>
<text x="213.3" y="74.7">2</text>
<text x="233.6" y="73.4">1</text>
<text x="233.6" y="75.9">2</text>
<text x="130.1" y="78.5">5</text>
<text x="130.1" y="81">6</text>
<text x="130.1" y="83.6">7</text>
<text x="233.6" y="78.5">3</text>
<text x="233.6" y="81">4</text>
<text x="130.1" y="86.1">8</text>
<text x="129.5" y="91.2">22</text>
<text x="129.5" y="93.7">23</text>
<text x="129.5" y="96.3">24</text>
<text x="129.5" y="98.8">25</text>
<text x="129.5" y="101.3">26</text>
<text x="129.5" y="103.9">27</text>
<text x="129.5" y="106.4">28</text>
<text x="129.5" y="109">29</text>
<text x="129.5" y="114">14</text>
<text x="129.5" y="116.6">15</text>
<text x="129.5" y="119.1">16</text>
<text x="129.5" y="121.7">17</text>
<text x="129.5" y="124.2">18</text>
<text x="129.5" y="126.7">19</text>
<text x="129.5" y="129.3">20</text>
<text x="129.5" y="131.8">21</text>
<text x="256.3" y="132.8" transform="rotate(-90 256.3 132.8)">3</text>
<text x="116.6" y="139.7" transform="rotate(-90 116.6 139.7)">11</text>
<text x="129.5" y="139.4">1</text>
<text x="262.2" y="138.2">2</text>
<text x="256.3" y="145.5" transform="rotate(-90 256.3 145.5)">1</text>
</g>
</svg>
